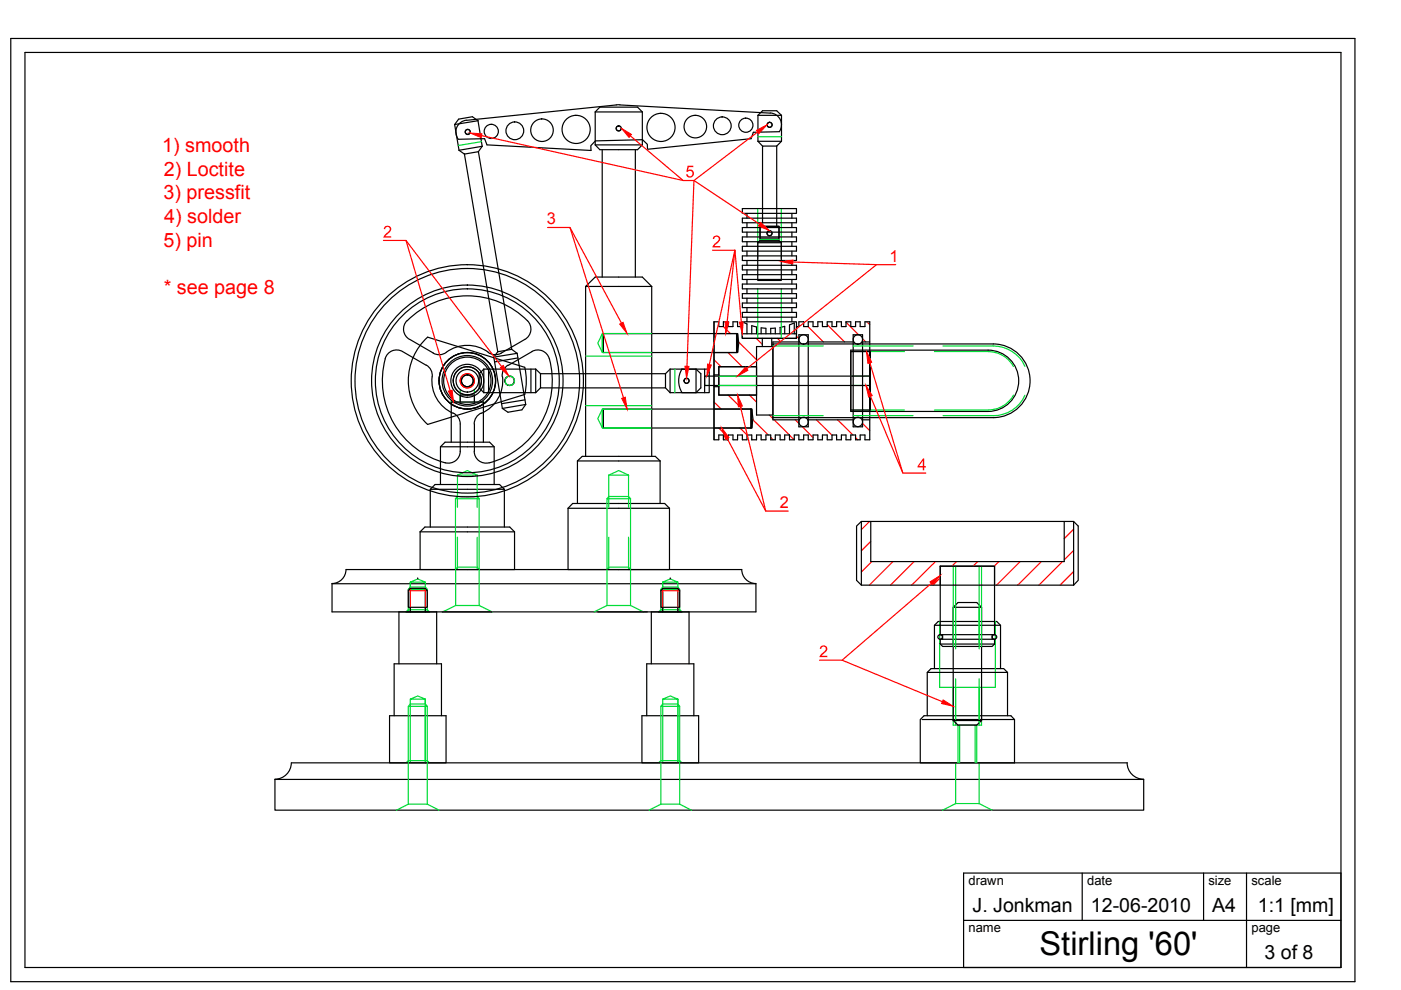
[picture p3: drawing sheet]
<svg xmlns="http://www.w3.org/2000/svg" width="297mm" height="210mm" viewBox="0 0 297 210" stroke-linecap="round" stroke-linejoin="round" font-family="sans-serif">
<g fill="none" stroke="#000" stroke-width=".25">
<path d="M96.4 26.4l.9 5.5M97.2 29.5l5.5-.1 .5 1.3M97.3 31.9l1.2 .8M98.5 32.7l2.9-.5 7.1 41.9-3 .5zM101.3 25.6l-1.1-.8-3 .5-.8 1.1M101.3 25.6l.9 5.4M101.3 25.6l-4.9 .8M102.2 31l-.8 1.2M102.2 31l-4.9 .9M126.2 23.7l1-1h8l1 1M126.2 30.7l1 1h8l1-1M126.2 23.7h10"/>
<path d="M126.2 30.7h10M126.2 23.7v7M127.7 31.7v27M130.7 22.3l-31.8 3.2a2.52 2.52 0 0 0-1.7 4M131.4 22.2h-.7M131.4 22.3l31.9 1.7M134.7 31.7v27M136.2 23.7v7M160.7 24.5l1-1h3l1 1M160.7 24.5v5.5M160.7 30l1 1M160.7 30h5"/>
<path d="M160.7 24.5h5M163.3 23.9a2.52 2.52 0 0 1 1.9 4l-5.5 .1-.4 1.4-22 2.3-.1-1.1-1-1-10 .3-.9 1v1l-22.1-1.2M164.7 31h-3v17M164.7 31v17M165.7 24.5v5.5M165.7 30l-1 1M157.4 44.2h11.5v1h-11.5zM157.4 46.3h11.5v.9h-11.5zM157.4 48.2h11.5v1h-11.5zM157.4 50.2h11.5v1.1h-11.5zM157.4 52.2h11.5v1h-11.5zM157.4 54.3h11.5v.9h-11.5z"/>
<path d="M157.4 56.2h11.5v1h-11.5zM157.4 58.2h11.5v1.1h-11.5zM158.4 45.2v1.1M158.4 47.2v1M158.4 49.2v1M158.4 51.3v.9M158.4 53.2v1.1M158.4 55.2v1M158.4 57.2v1M158.4 59.3v.9M160.7 51.5v8h5v-8M160.7 51.5l.4-.5h4l.6 .5"/>
<path d="M160.7 51.5h5M161.1 51v-3h4v3M161.2 48h4v2.5h-4zM167.9 45.2v1.1M167.9 47.2v1M167.9 49.2v1M167.9 51.3v.9M167.9 53.2v1.1M167.9 55.2v1M167.9 57.2v1M167.9 59.3v.9M86.3 68a2.52 2.52 0 0 0 .5 4"/>
<path d="M86.3 68a18 18 0 0 1 25.8 .4 2.52 2.52 0 0 1-.8 3.6l-5 2.9a2.5 2.5 0 0 1-2.8-.2M86.9 72l5 2.9M90.4 77.5l-5-3a2.52 2.52 0 0 0-3.7 1.6 18.1 18.1 0 0 0 12.7 22M90.4 77.4a2.52 2.52 0 0 1 1.2 2.5M91.6 79.9a7.5 7.5 0 0 0 4.5 7.7M94.6 74.7a2.52 2.52 0 0 1-2.7 .2M102.6 78.3h11M102.6 78.3v5M102.6 78.3l-1 .9v3l1 1.1M103.5 74.7a7.5 7.5 0 0 0-8.9 0M103.6 78.3v5M104.7 75.7l1.8 10.9"/>
<path d="M105.5 74.6l-.8 1.1M106.5 79.9a7.5 7.5 0 0 1-4.4 7.7M107.7 77.4a2.52 2.52 0 0 0-1.2 2.5M108.5 74.1l1.1 .8M109.6 74.9l1.9 10.9M109.6 74.9l-4.9 .8M109.8 75.9l-4.9 .8M112.6 78.3v5M112.8 74.5a2.52 2.52 0 0 1 3.7 1.6 18 18 0 0 1-12.8 22M112.8 74.5l-5 3M113.6 78.3v5M113.6 78.3l1 .9"/>
<path d="M114.6 79.2h26.5v3h-26.5zM124.2 60.7l2-2h10l2 2zM124.2 60.7v36.1M127.9 70.7h28.5M127.9 74.7h28.5M127.9 70.7l-.2 .2v3.6l.2 .2M127.9 70.7v4M138.2 60.7v36.1M142.1 78.3v5M142.1 78.3h8.3v5h-5.8M142.1 78.3l-1 .9M144.6 78.2a4.8 4.8 0 0 0 0 5"/>
<path d="M147.6 78.3l1 .9v3l-1 1.1zM149.4 79.7h35v2h-35zM149.4 78.3v5M151.4 68.2v25M151.4 68.2h1v1h1v-1h1v1h1v-1h1v1h1v2.5h11.5v-2.5h.5v-1h1v1h1v-1h1v1h1v-1h1v1h1v-1h1v1h1v-1h1v1h1v-1h1v1h1v-1h1v1h1v-1h1v25h-1v-1h-1v1h-1v-1h-1v1h-1v-1h-1v1h-1v-1h-1v1h-1v-1h-1v1h-1v-1h-1v1h-1v-1h-1v1h-1v-1h-1v1h-1v-1h-1v1h-1v-1h-1v1h-1v-1h-1v1h-1v-1h-1v1h-1v-1h-1v1h-1v-1h-1v1h-1v-1h-1v1h-1v-1h-1v1h-1zM151.4 79.5h1M152.4 77.8h8v6h-8zM156.4 70.7l.2 2.1-.2 1.9M156.4 70.7v4M156.4 70.9l-.2-.2v4l.2-.2M157.4 70.8h11.5M157.4 68.2h11.5v3.5h-11.5z"/>
<path d="M157.4 60.2h11.5v1h-11.5zM157.4 62.3h11.5v.9h-11.5zM157.4 64.2h11.5v1h-11.5zM157.4 66.2h11.5v1.1h-11.5zM158.4 70.8v-2.1l-1-.5v3.5M158.4 61.2v1.1M158.4 63.2v1M158.4 65.2v1M158.4 67.3v.9M159.4 70.8v-1.8l1 .3v1.5M160.4 77.8h-8v6h8M161.4 69.5v1.3"/>
<path d="M161.4 69.5l1 .1M161.6 71.7v1.8M162.4 69.6v1.2M163.4 69.6v1.2M163.6 71.7v1.8M163.9 72.9h46.7a7.8 7.8 0 0 1 7.8 7.8 7.8 7.8 0 0 1-7.8 7.8h-46.7zM163.9 73.5h-3.5v14.5h3.5M164.4 69.6v1.2M164.4 69.6h-1M166.4 69.2v1.6M166.4 69.2l-1 .2v1.4M167.4 68.9l1-.4v2.3"/>
<path d="M167.4 68.9v1.9M167.9 61.2v1.1M167.9 63.2v1M167.9 65.2v1M167.9 67.3v.9M169.4 72.5h-5.5v16.5h5.5M169.4 71h2v19.5h-2zM171.4 72.5h9.5M180.4 74.5h4v12.4v-12.4v12.4h-4zM180.9 71h2v19.5h-2zM182.9 72.5h1.5M209.5 74.2a6.5 6.5 0 0 1 6.5 6.5 6.5 6.5 0 0 1-6.5 6.5"/>
<path d="M209.5 74.2h-29.1v13h29.1M93.4 94.7h11.4M95.7 93.8v-8.6h6.8v8.6M96.1 87.6a2.52 2.52 0 0 1 1.5 2.3v5.8M97.6 85.2v-1.4h3v1.4M97.6 95.7a2.52 2.52 0 0 1-3.2 2.4M100.5 95.7a2.52 2.52 0 0 0 3.2 2.4M100.6 89.9v5.8M102.1 87.6a2.52 2.52 0 0 0-1.6 2.3M102.6 83.3h11M111.3 83.6a12.5 12.5 0 0 0 0-5.7l-20.6-6.4a12.5 12.5 0 0 0 0 18.5l20.6-6.4M111.3 84.8l-4.9 .8"/>
<path d="M111.5 85.8l-.8 1.1-3 .5-1.2-.8M111.5 85.8l-5 .8M114.6 82.2l-1 1.1M122.4 97.7l1-.9h15.5l1.1 .9M122.4 97.7h17.6M122.4 97.7v9.1M127.9 86.7h31.5M127.9 90.7h31.5M127.9 86.7l-.2 .2v3.6l.2 .2M127.9 86.7v4M140 97.7v9.1M141.1 82.2l1 1.1"/>
<path d="M142.1 83.3h5.5M151.4 82h1M159.4 86.7l.2 2.1-.2 1.9M159.4 86.7v4M159.4 86.9l-.2-.2v4l.2-.2M171.4 89h9.5M182.9 89h1.5M89.1 112.8v8h20v-8M89.1 112.8l1-1.1h18l1 1.1M89.1 112.8h20M91.2 103.7v8M91.2 103.7l1-1h13.7l1 1"/>
<path d="M91.2 103.7h15.7M93.4 102.7v-8l1-.9h9.4l1 .9v8M106.9 103.7v8M120.4 107.8v13h21.5v-13M120.4 107.8l1-1h19.5l1 1M120.4 107.8h21.5M182.6 110.6l-1 .9v11.5l1 1.1h45M182.6 110.6h45l1 .9v11.5l-1 1.1M182.6 110.6v13.5M184.6 110.6v8.5h41v-8.5M227.6 110.6v13.5M70.4 123.8h89.9v5.9h-89.9z"/>
<path d="M73.4 120.7a2.98 2.98 0 0 1-3 3M73.4 120.8l83.9-.1a2.98 2.98 0 0 0 3 3M84.6 129.7v11M87 124.7h3.2l.4 .6v3.5h-4v-3.5zM87 128.8v.9M88.6 122.8h.1M90.2 128.8v.9M92.6 129.7v11M138.1 129.7v11M140.5 124.7h3.2l.4 .6v3.5h-4v-3.5zM140.5 128.8v.9M142.1 122.8h.1"/>
<path d="M143.7 128.8v.9M146.1 129.7v11M198.1 132.6h14M199.3 135.5h11.6v1.1l-.5 .5h-10.5l-.6-.5zM199.3 136.6h11.6M199.9 134.6v.9M202.1 128.8l1-1.1h4l1 1.1v24l-1 .9h-4l-1-.9zM202.1 128.8h6M210.4 134.6v.9M210.9 120v14.6h-11.6M210.9 120h-11.6v14.6M210.9 120v4.1"/>
<path d="M82.6 151.8h12v9.9h-12zM83.6 151.8v-11.1h10v11.1M136.1 151.8h12v9.9h-12zM137.1 151.8v-11.1h10v11.1M195.1 152.6l.8-.8h18.4l.8 .8v9.1h-20zM195.5 152.6h19.6M196.6 142.6h17M198.1 141.8v-9.2l.8-.8h12.4l.8 .8v9.2M202.1 152.8h6M213.6 142.6l-.8-.8h-15.4l-.8 .8v9.2M213.6 142.6v9.2M58.3 165.3h184.2v6.5h-184.2z"/>
<path d="M61.8 161.7a3.5 3.5 0 0 1-3.5 3.5M61.8 161.7h177.2M239 161.7a3.5 3.5 0 0 0 3.5 3.5"/>
<circle cx="99.2" cy="27.9" r=".53"/>
<circle cx="99.2" cy="28" r=".53"/>
<circle cx="104.2" cy="27.9" r="1.5"/>
<circle cx="109.2" cy="27.7" r="1.88"/>
<circle cx="114.9" cy="27.6" r="2.39"/>
<circle cx="122.2" cy="27.4" r="2.98"/>
<circle cx="131.2" cy="27.2" r=".53"/>
<circle cx="140.1" cy="27" r="2.98"/>
<circle cx="147.4" cy="26.8" r="2.39"/>
<circle cx="153.1" cy="26.7" r="1.88"/>
<circle cx="158.1" cy="26.5" r="1.5"/>
<circle cx="163.2" cy="26.5" r=".53"/>
<circle cx="163.2" cy="49.5" r=".53"/>
<circle cx="170.4" cy="72" r=".99"/>
<circle cx="181.9" cy="72" r=".99"/>
<circle cx="99.1" cy="80.7" r="24.6"/>
<circle cx="99.1" cy="80.7" r="23.8"/>
<circle cx="99.1" cy="80.7" r="6"/>
<circle cx="99.1" cy="80.7" r="5.4"/>
<circle cx="99.1" cy="80.7" r="2.98"/>
<circle cx="99.1" cy="80.7" r="1.25"/>
<circle cx="99.1" cy="80.7" r="5"/>
<circle cx="99.1" cy="80.7" r="20.3"/>
<circle cx="99.1" cy="80.7" r="19.5"/>
<circle cx="99.1" cy="80.7" r="2.39"/>
<circle cx="99.1" cy="80.7" r="3.5"/>
<circle cx="108.1" cy="80.7" r=".99"/>
<circle cx="145.6" cy="80.7" r=".53"/>
<circle cx="170.4" cy="89.5" r=".99"/>
<circle cx="181.9" cy="89.5" r=".99"/>
<circle cx="199.3" cy="135.1" r=".49"/>
<circle cx="210.8" cy="135.1" r=".49"/>
</g>
<g fill="none" stroke="#00dd37" stroke-width=".25">
<path d="M102.1 30l-4.9 .8M160.7 29h5M160.7 44.2v10.6M161.1 50.8h4M165.7 44.2v10.6M124.2 75.5h14M127.7 70.7l-1 2.1 1 1.9M127.7 70.7h10.5M127.7 74.7h10.5M127.7 70.7v4M143.1 78.3v5M149.4 79.7h1"/>
<path d="M152.4 79.7h8M160.7 61.2v10.5M163.9 73.3h10.6M165.7 61.2v10.5M180.4 79.7h4M180.4 74.5h11.4M180.9 73.3h12.7M198.1 74.5h11.4a6.2 6.2 0 0 1 5.4 3.2M199.9 73.3h10.7a7.4 7.4 0 0 1 6.7 4.4M95.6 85.6v-.4h7v.4M97.6 82.6v2.6M100.6 82.6v2.6"/>
<path d="M124.2 86h14M127.7 86.7l-1 2.1 1 1.9M127.7 86.7h10.5M127.7 90.7h10.5M127.7 86.7v4M149.4 81.7h1M152.4 81.7h8M163.9 88.1h10.6M180.4 81.7h4M180.4 86.9h11.4M180.9 88.1h12.7M214.9 83.8a6.1 6.1 0 0 1-5.4 3.1h-11.4"/>
<path d="M217.3 83.8a7.2 7.2 0 0 1-6.7 4.3h-10.7M96.6 105.7h5v15.1M96.6 105.7l.4-.4h4.2l.4 .4M96.6 105.7v15.1l.4-.5h4.2l.4 .5M97 100.7l2.1-.9 2.1 .9M97 100.7h4.2M97 100.7v6.9M97 113.9v6.9M101.2 100.7v6.9M101.2 113.9v6.9M128.7 105.7l.4-.4h4.2l.4 .4M129.1 100.7l2.1-.9 2.1 .9"/>
<path d="M129.1 100.7h4.2M129.1 100.7v6.9M129.1 113.9v6.9M133.3 100.7v6.9M133.3 113.9v6.9M133.7 105.7h-5v15.1M133.7 105.7v15.1M86.1 129.7l.5-.4h4l.5 .4M86.6 125h4v4.7M86.6 125l.4-.6h3.2l.4 .6M86.6 125v4.7M87 123.4l1.6-.6 1.6 .6h-3.2v6.3z"/>
<path d="M90.2 123.4v6.3M96.6 120.8v7.6M101.6 120.8v7.6l2.8 1.3M101.6 128.4h-5l-2.7 1.3M128.7 120.8l.4-.5h4.2l.4 .5M128.7 120.8v7.6M133.7 120.8v7.6l2.7 1.3M133.7 128.4h-5l-2.8 1.3M139.6 129.7l.5-.4h4l.5 .4M140.1 125h4v4.7M140.1 125l.4-.6h3.2l.4 .6M140.1 125v4.7"/>
<path d="M140.5 123.4l1.6-.6 1.6 .6h-3.2v6.3zM143.7 123.4v6.3M199.2 131.8v13.9h11.8v-13.9M202.1 120v17.1M202.6 120v17.6M207.6 120v17.6M208.1 120v17.1M86.6 149.8l.4-.5h3.2l.4 .5M87 148.2l1.6-.6 1.6 .6v13.5v-13.5zM87 148.2v13.5M90.6 149.8h-4v20.7M90.6 149.8v20.7"/>
<path d="M140.1 149.8l.4-.5h3.2l.4 .5M140.5 148.2l1.6-.6 1.6 .6v13.5v-13.5zM140.5 148.2v13.5M144.1 149.8h-4v20.7M144.1 149.8v20.7M202.1 145.7v8h6v-8M202.6 143.9v9.8M203.1 153.7v8M203.5 153.7v8M206.8 153.7v8M207.1 153.7v8M207.6 143.9v9.8"/>
<path d="M86.1 161.7l.5-.4h4l.5 .4M86.6 170.5l-2.5 1.3M86.6 170.5h4M90.6 170.5l2.5 1.3M139.6 161.7l.5-.4h4l.5 .4M140.1 170.5l-2.5 1.3M140.1 170.5h4M144.1 170.5l2.5 1.3M202.6 161.7v8.7M202.6 170.4l-2.7 1.4M202.6 170.4h5M207.6 161.7v8.7"/>
<path d="M207.6 170.4l2.8 1.4"/>
<circle cx="108.1" cy="80.7" r="1"/>
</g>
<g fill="none" stroke="#f00" stroke-width=".25">
<path d="M151.1 53.1h4.7l-1.6 15.2M168.1 55.6l17.7 .5M189.9 56.1h-4.1l-27.5 22.1M151.4 76.3l1.5 1.5M152.4 68.2v.1M153.4 69.2l1.5 1.5M154.3 74.7l3.1 3.1M156.6 72.5l3.8 3.8M160.4 71.7l1.2 1.3M164.8 71.7l.8 .8M168.9 71.3l.5 .5M170.3 68.2l.1 .1"/>
<path d="M171.3 69.2l3.3 3.3M175.4 68.8l3.7 3.7M179.4 68.3l2.6 2.7M182.9 71.8l.7 .7M183.8 68.2l.6 .6M151.4 85.2l1.5 1.5M152.4 90.7l2 2M154.2 92.9l8.1 15.5M154.4 83.8l3 2.9M156.9 90.7l1.5 1.5M157 86.2l5.3 22.2h4.8M158.9 83.8l1.5 1.4"/>
<path d="M159.4 93.2h.1M159.6 89l3.3 3.2M163.1 88l.8 .8M163.4 92.7l.5 .5M164.1 89l3.3 3.2M167.4 92.3l1 .9M168.6 89l.8 .8M170.1 90.5l2.3 2.3M173.1 89l3.3 3.3M177.6 89l3.2 3.2M181.4 92.8l.5 .4M182.9 89.8l1.5 1.5"/>
<path d="M184.4 110.6l-1.8 1.7M184.6 114.8l-2 2M184.8 119.1l-2.2 2.2M189.3 119.1l-5 5M193.8 119.1l-5 5M198.3 119.1l-5 5M202.8 119.1l-1 .9M207.3 119.1l-1 .9M211.8 119.1l-1 .9M216.3 119.1l-5 5M220.8 119.1l-5 5M225.3 119.1l-5 5"/>
<path d="M227.6 112.2l-2 2M227.6 116.7l-2 2M86.6 125.3h4M87 124.7v4.1M90.2 124.7v4.1M140.1 125.3h4M140.5 124.7v4.1M143.7 124.7v4.1M199.3 122.5l-1.5 1.6M227.6 121.2l-2.9 2.9"/>
<circle cx="99.1" cy="80.7" r="1.5"/>
</g>
<g fill="#f00" stroke="#f00" stroke-width=".21">
<path d="M156.4 83.8l1 2.3-.9 .2z"/>
<path d="M153 90.7l1.6 2.1-.8 .4z"/>
<path d="M158.1 77.8l.5 .7-2.2 1.2z"/>
<path d="M165.6 55.5l2.5-.4v.9z"/>
<path d="M153.7 68.2l.8 .1-.6 2.4z"/>
</g>
<path d="M151.2 50.2l.4-.2 .4-.1 .6 .4v.7l-1.1 1.2h1.2v.3h-1.6l.1-.5 1.2-1.2-.1-.4-.3-.2-.4 .1-.2 .4-.3-.1z" fill="#f00"/>
<g fill="#f00" stroke="#f00" stroke-width=".21">
<path d="M156.7 68.3h.9l-.2 2.5z"/>
<path d="M131.8 84.5l.8-.3 .4 2.5z"/>
<path d="M131.4 68.7l.7-.4 .8 2.4z"/>
<path d="M183.6 81.7l1.3 2.2-.7 .3z"/>
</g>
<path d="M116.1 48.2h4.7l11.4 36.1M120.8 48.2l11 20.3M155.8 53.1l1.4 15.2M184.6 84l6.8 16.3h4.9" fill="none" stroke="#f00" stroke-width=".25"/>
<path d="M195.7 97.2h.2v1.6h.4v.3h-.4v.6h-.2v-.6h-1.1v-.3zM195.7 97.7l-.9 1.1h.9z" fill="#f00"/>
<g fill="#f00" stroke="#f00" stroke-width=".21">
<path d="M183.7 74.5l1.1 2.3-.8 .3z"/>
<path d="M106.1 78l.6-.5 1.2 2.2z"/>
</g>
<path d="M81.3 51h4.8l20.3 26.7M184.4 76.9l7 23.4" fill="none" stroke="#f00" stroke-width=".25"/>
<path d="M81.5 48.1l.3-.2 .5-.1 .6 .4v.7l-1.2 1.2h1.2v.3h-1.6l.2-.6 .9-.7 .3-.5-.2-.4-.3-.1-.4 .1-.1 .4h-.3z" fill="#f00"/>
<g fill="#f00" stroke="#f00" stroke-width=".21">
<path d="M95.1 82.9l.8-.2 .3 2.5z"/>
<path d="M150 77.2l.8 .2-.9 2.3z"/>
<path d="M99.7 28.2l2.5 .2-.2 .8z"/>
</g>
<path d="M102.1 28.7l42.7 9.6h2.3M86.1 51l9.3 31.8M155.8 53.1l-5.4 24.2" fill="none" stroke="#f00" stroke-width=".25"/>
<path d="M145.8 35.1h1.2v.3h-1l-.1 .7 .3-.2 .5 .1 .4 .5v.6l-.6 .5h-.7l-.3-.5v-.1l.3-.1 .1 .4 .6 .1 .3-.4v-.4l-.3-.4-1 .2z" fill="#f00"/>
<g fill="#f00" stroke="#f00" stroke-width=".21">
<path d="M131.7 27.2l2.2 1.3-.5 .6z"/>
<path d="M160.4 27.6l2.2-1.1-1.7 1.8z"/>
<path d="M161.3 47.2l1.8 1.7-2.3-1z"/>
<path d="M145.2 77.7h.9l-.5 2.5z"/>
<path d="M197.2 123.4l2.1-1.4-1.6 2z"/>
</g>
<path d="M133.6 28.8l11.2 9.5M147.1 38.3l13.9 9.2M147.1 38.3l-1.4 39.4M160.6 28l-13.5 10.3M197.5 123.7l-19 16.3h-4.7" fill="none" stroke="#f00" stroke-width=".25"/>
<path d="M174 137.1l.8-.3 .6 .5-.1 .7-1.1 1h1.2v.3h-1.6l.1-.4 1.2-1.2v-.4l-.4-.2-.4 .1-.2 .4h-.3z" fill="#f00"/>
<path d="M200 148.4l2.1 1.4-2.5-.6z" fill="#f00" stroke="#f00" stroke-width=".21"/>
<path d="M178.5 140l21.3 8.8" fill="none" stroke="#f00" stroke-width=".25"/>
<path d="M2.3 8.2h285v199.9h-285zM5.3 11.1h279v194h-279zM204.3 185.1h80v20h-80zM204.3 195.1h80M229.4 185.1v10M255.2 185.1v10M264.3 185.1v20" fill="none" stroke="#000" stroke-width=".25"/>
<text font-size="6.9" x="220.4" y="202.6">Stirling '60'</text>
<g font-size="4.2" fill="#f00">
<text x="34.4" y="32.2">1) smooth</text>
<text x="34.7" y="37.2">2) Loctite</text>
<text x="34.7" y="42.3">3) pressfit</text>
<text x="34.8" y="47.3">4) solder</text>
<text x="34.7" y="52.4">5) pin</text>
<text x="34.7" y="62.4">* see page 8</text>
</g>
<g font-size="4.1">
<text x="206.2" y="193.3">J. Jonkman</text>
<text x="231.3" y="193.3">12-06-2010</text>
<text x="257" y="193.3">A4</text>
<text x="266.7" y="193.3">1:1 [mm]</text>
<text x="268.1" y="203.3">3 of 8</text>
</g>
<g font-size="3.5" fill="#f00">
<text x="115.9" y="47.5">3</text>
<text x="188.6" y="55.5">1</text>
<text x="165.3" y="107.7">2</text>
</g>
<g font-size="2.8">
<text x="205.4" y="187.6">drawn</text>
<text x="230.5" y="187.6">date</text>
<text x="256.2" y="187.6">size</text>
<text x="265.3" y="187.6">scale</text>
<text x="205.4" y="197.6">name</text>
<text x="265.3" y="197.6">page</text>
</g>
</svg>
